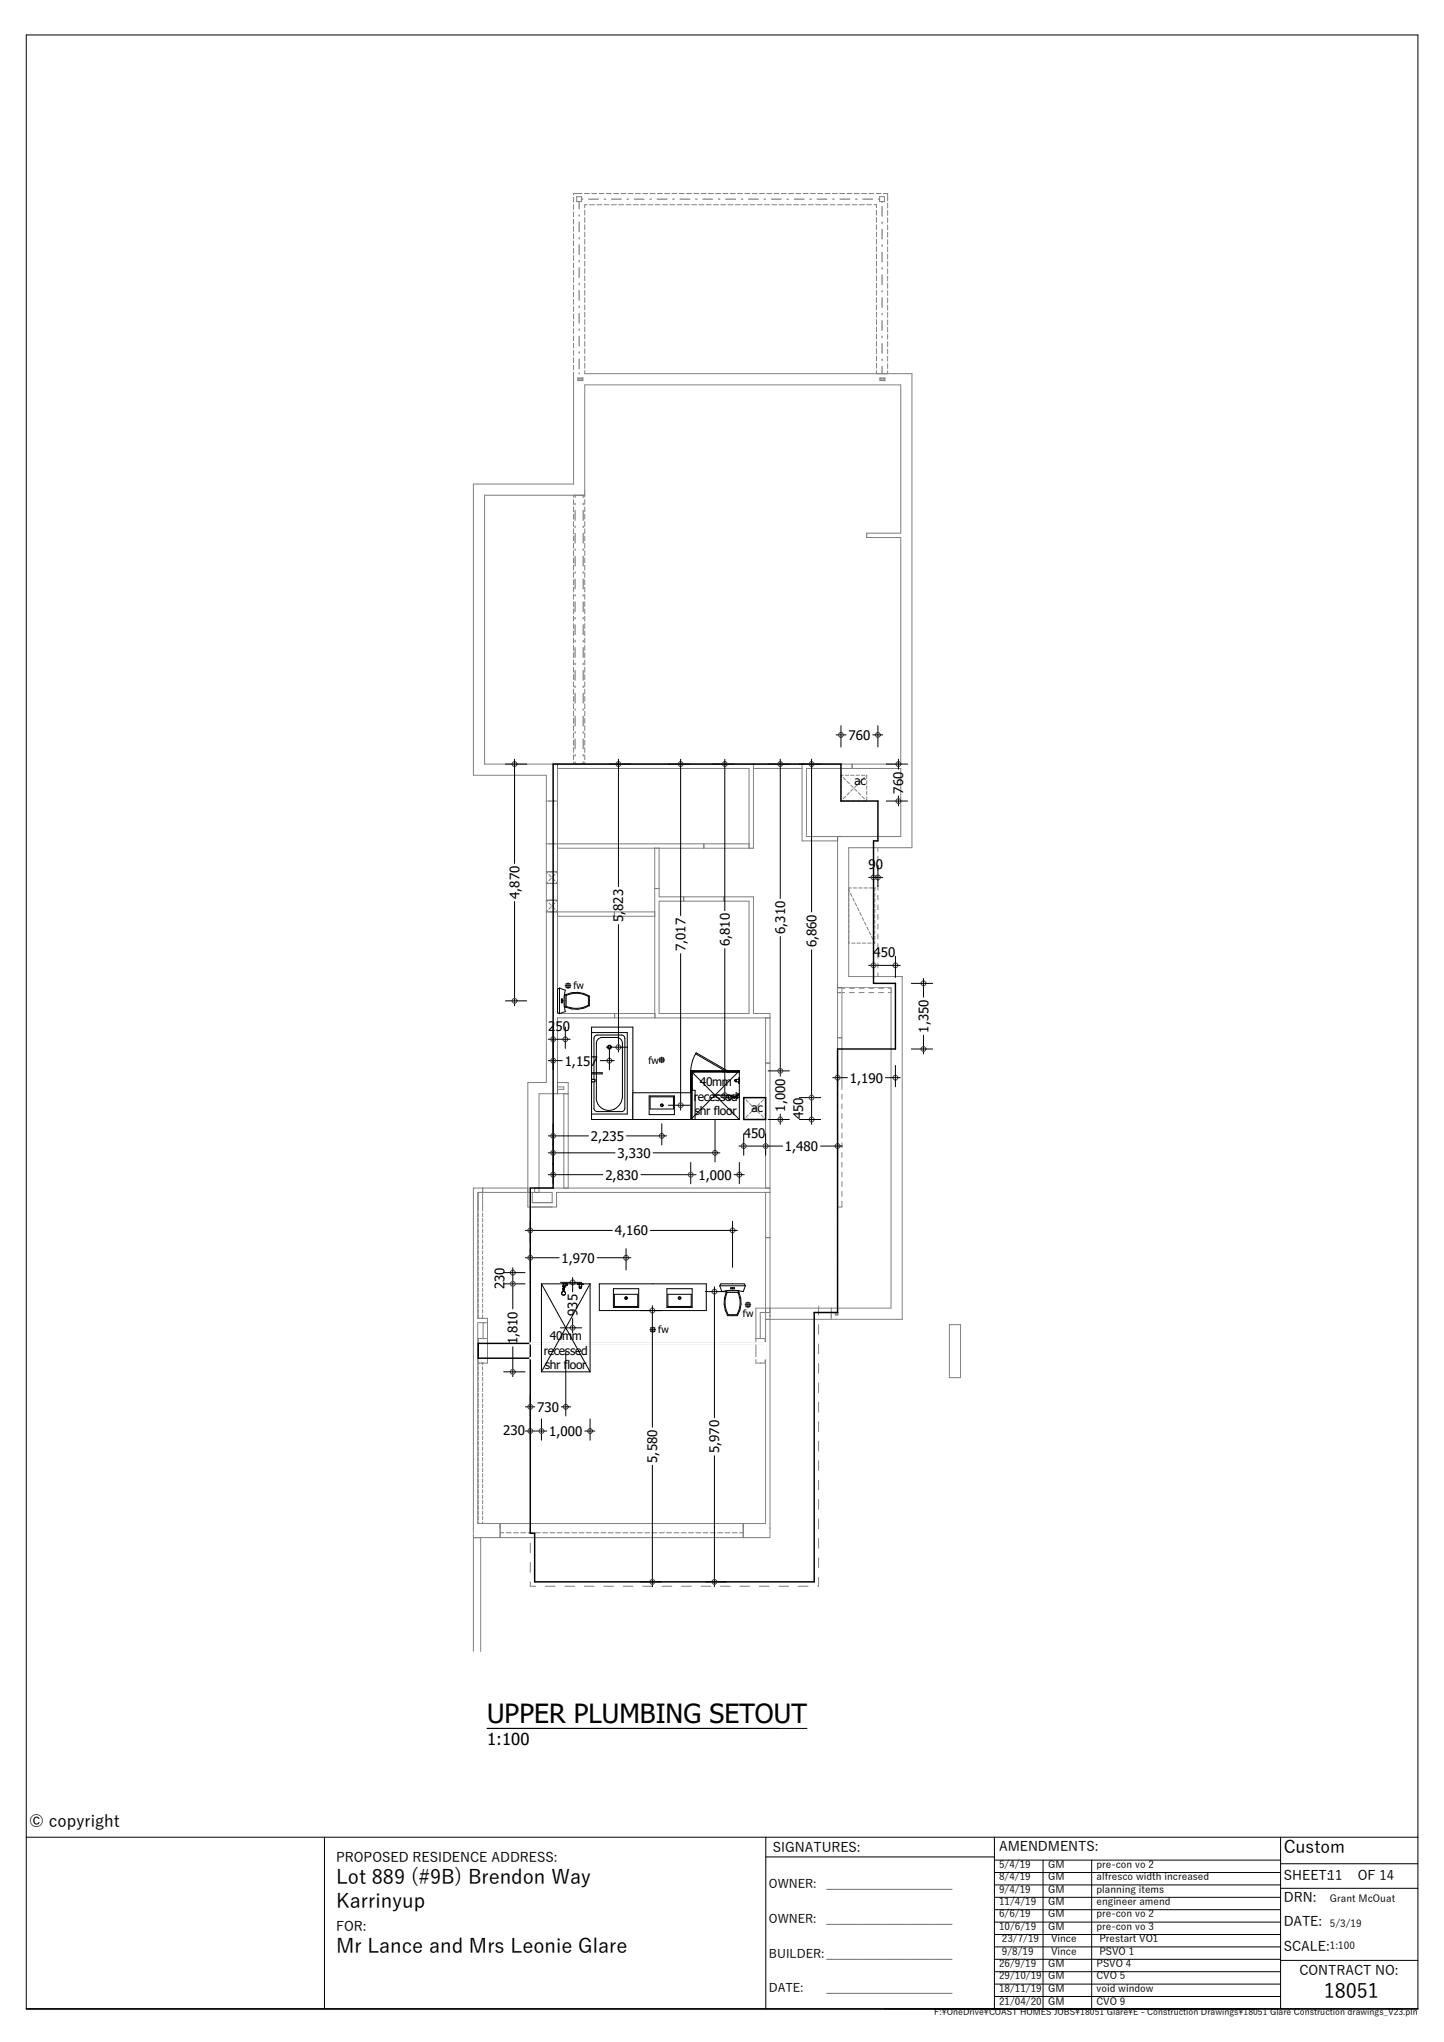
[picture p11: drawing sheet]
<svg xmlns="http://www.w3.org/2000/svg" width="297mm" height="420mm" viewBox="0 0 297 420" stroke-linecap="round" stroke-linejoin="round" font-family="sans-serif">
<g fill="none" stroke="#000" stroke-width=".21">
<path d="M5.4 7.2h286.2v406h-286.2zM5.4 377.9h286.2M66.7 377.9v35.3M157.5 377.9v35.3M204.5 377.9v35.3M263.4 377.9v35.3M157.5 381.9h47M204.5 397.9h58.9M204.5 395.3h58.9M204.5 392.8h58.9M204.5 390.2h58.9M204.5 387.7h58.9"/>
<path d="M204.5 385.1h58.9M204.5 382.6h58.9M214.5 382.6v30.6M224.5 382.6v30.6M263.4 383.3h28.2M263.4 388.4h28.2M204.5 408.1h58.9M204.5 405.5h58.9M204.5 403h58.9M204.5 400.4h58.9M204.5 410.6h58.9M263.4 403.2h28.2"/>
</g>
<!-- layer: D2  WALLS-(internal) -->
<path d="M155 157.2h10v.9h-10z" fill-rule="evenodd" fill="#fff"/>
<path d="M114.7 157.2h70.6M114.7 158.1h39.4M155 157.2h.1M155 157.2v.9h10v-.9M165 157.2h.1M165.9 158.1h19.4M167 157.2v.9M175.3 157.2v.9" fill="none" stroke="#808080" stroke-width=".21"/>
<path d="M114.7 157.2v.9" fill="none" stroke="#6d6d6d" stroke-width=".21"/>
<!-- layer: D1  WALLS-(external) -->
<path d="M171.8 270h.5v.5h-.5z" fill-rule="evenodd" fill="#c0c0c0"/>
<path d="M171.8 270h.5v.5h-.5z" fill="none" stroke="#808080" stroke-width=".25"/>
<path d="M118.9 77.8h1v.5h-1z" fill-rule="evenodd" fill="#c0c0c0"/>
<path d="M118.9 77.8h1v.5h-1z" fill="none" stroke="#808080" stroke-width=".25"/>
<path d="M181 77.8h1v.5h-1z" fill-rule="evenodd" fill="#c0c0c0"/>
<path d="M181 77.8h1v.5h-1z" fill="none" stroke="#808080" stroke-width=".25"/>
<path d="M97.4 316.3h1.5v23.4h-1.5z" fill-rule="evenodd" fill="#fff"/>
<path d="M97.4 339.7v-23.4h1.5v23.4" fill="none" stroke="#808080" stroke-width=".21"/>
<path d="M102.9 313.4h50v2.9h-50z" fill-rule="evenodd" fill="#fff"/>
<g fill="none" stroke="#808080" stroke-width=".21">
<path d="M118 76.9v22.7h-20.6v59.9h15M120.3 76.9h67.3v97.5h-13v26.5h11v70.5h-28.1M120.3 101v-21.8h65v30.5M120.3 101.9h-20.6v55.3h15M185.3 110.6v46.6M185.3 158.1v14h-12.1M172.3 172.1v30.2M172.3 203.2h11v65.9h-25.8M109.5 222.7h-.9v25.6M110.9 225v20.3M99.3 244.4v.9M108.6 244.4h-11.2v65.7"/>
<path d="M109.5 245.3v2.1M113.6 245.3h-15.3v25.9M114.5 245.3h43M158.4 244.4h-48.4v.9M98.3 272.1v38M157.5 270v43.4h-59.2M157.5 271.4h.9M158.4 269.1v46.2M171 269.1v2.3M97.4 313.4v1.9M97.4 315.4v.9h61v-.9M102.9 313.4h.1"/>
<path d="M102.9 313.4v2.9M152.9 313.4h.1M152.9 313.4v2.9"/>
</g>
<path d="M97.4 315.3v.1M158.4 315.3v.1" fill="none" stroke="#fff" stroke-width=".21"/>
<path d="M120.3 101v.9M114.7 157.2v.9M172.3 172.1h.9M172.3 202.3v.9M110 245.3h.9M157.5 269.1v.9" fill="none" stroke="#6d6d6d" stroke-width=".21"/>
<!-- layer: D2  WALLS-(internal) -->
<g fill="none" stroke="#808080" stroke-width=".21">
<path d="M154.1 158.1v15.5M155 158.1v16.4M165 158.1v14.9h7.3M165.9 158.1v14h6.4M114.7 209.4h43.7M114.7 208.5h20v.9M126.4 208.5v.9M135.6 208.5h18.5M155 208.5h3.4v35.9M157.5 218.7h.9M157.5 209.4v35M172.3 213.5h.9"/>
<path d="M172.3 204.2h.9M172.3 203.2v19.7M173.2 203.2v19.7"/>
</g>
<path d="M154.1 174.5h.9M172.3 172.1v.9M172.3 203.2h.9M157.5 244.4h.9" fill="none" stroke="#6d6d6d" stroke-width=".21"/>
<!-- layer: D1  WALLS-(external) -->
<g fill="#fff">
<path d="M112.4 179.3h2.3v2.4h-2.3z" fill-rule="evenodd"/>
<path d="M112.4 185.2h2.3v2.4h-2.3z" fill-rule="evenodd"/>
</g>
<path d="M113.8 225h.9" fill="none" stroke="#6d6d6d" stroke-width=".21"/>
<g fill="none" stroke="#808080" stroke-width=".21">
<path d="M112.4 159.5v63.2M114.7 158.1v50.4M112.4 173.6h2.3M112.4 164.8h2.3M112.4 179.3h2.3M113.2 179.3h.1M112.4 181.7h2.3M112.4 187.6h2.3M112.4 185.2h2.3M113.2 181.7h.1M113.2 187.6h.1M113.2 185.2h.1"/>
<path d="M114.7 209.4v15.6"/>
</g>
<!-- layer: D2  WALLS-(internal) -->
<path d="M116 225h.9v19.4h-.9z" fill-rule="evenodd" fill="#fff"/>
<path d="M114.7 225h2.2M114.7 222.7h2.2v21.7h-.9v-19.4M114.7 223.6h1.3v.5h-1.3" fill="none" stroke="#808080" stroke-width=".21"/>
<path d="M114.7 222.7v.9M114.7 224.1v.9" fill="none" stroke="#6d6d6d" stroke-width=".21"/>
<!-- layer: D1  WALLS-(external) -->
<path d="M109.5 222.7h2.9M110.9 225h2.9M113.6 245.3v2.1M114.5 245.3v3" fill="none" stroke="#808080" stroke-width=".21"/>
<g fill="#fff">
<path d="M109.5 247.4h4.1v.9h-4.1z" fill-rule="evenodd"/>
<path d="M109.5 247.4h4.1v.9h-4.1z" fill-rule="evenodd"/>
</g>
<path d="M98.4 248.4v-3.1h.9v3.1M108.6 248.3h5.9M109.5 247.4h4.1M157.5 254.6h.9M158.4 245.3h-.9v23.8M158.4 244.4v25.6h-.9M99.4 275.3h-1v5.1h1.9v-5.1M155.5 275.3h1.9v5.1h-1.9z" fill="none" stroke="#808080" stroke-width=".21"/>
<!-- layer: D2  WALLS-(internal) -->
<path d="M172.3 222.9h.9v25.4h-.9z" fill-rule="evenodd" fill="#fff"/>
<g fill="none" stroke="#808080" stroke-width=".21">
<path d="M178.3 109.7h7M178.3 110.6h7M114.7 173.6h39.4v.9h-39.4M134.7 174.5v34M135.6 174.5v10h19.4M144.8 173.6v.9M114.7 187.6h20M114.7 188.5h20M126.4 187.6v.9M134.7 182.8h.9M140.6 184.5v.9M148.9 184.5v.9"/>
<path d="M154.1 185.4h-18.5v23.1M172.3 222.9v1.2M172.3 225.1v1M172.3 227.1v1M172.3 229.1v1M172.3 231.1v1M172.3 233.1v1M172.3 235.1v1M172.3 237.1v1M172.3 239.1v1M173.2 222.9v1.2M173.2 225.1v1"/>
<path d="M173.2 227.1v1M173.2 229.1v1M173.2 231.1v1M173.2 233.1v1M173.2 235.1v1M173.2 237.1v1M173.2 239.1v1M172.3 241.1v1M172.3 243.1v1M172.3 245.1v1M172.3 247.1v1.2h.9v-1.2M173.2 241.1v1"/>
<path d="M173.2 243.1v1M173.2 245.1v1"/>
</g>
<path d="M178.3 109.7v.9M114.7 173.6v.9M114.7 187.6v.9" fill="none" stroke="#6d6d6d" stroke-width=".21"/>
<!-- layer: D1  WALLS-(external) -->
<g fill="#fff">
<path d="M196.7 272.5h.9v10.9h-.9z" fill-rule="evenodd"/>
<path d="M196.2 272.5h.5v10.9h-.5z" fill-rule="evenodd"/>
<path d="M195.3 272.5h.9v10.9h-.9z" fill-rule="evenodd"/>
</g>
<g fill="none" stroke="#808080" stroke-width=".21">
<path d="M119.7 39.8h-1.7v.3M120.2 39.8h1M121.7 39.8h1M123.2 39.8h1M124.7 39.8h1M126.2 39.8h1M127.7 39.8h1M129.2 39.8h1M130.7 39.8h1M132.2 39.8h1M133.7 39.8h1M135.2 39.8h1"/>
<path d="M136.7 39.8h1M138.2 39.8h1M139.7 39.8h1M141.2 39.8h1M142.7 39.8h1M144.2 39.8h1M145.7 39.8h1M147.2 39.8h1M148.7 39.8h1M150.2 39.8h1M151.7 39.8h1M153.2 39.8h1"/>
<path d="M154.7 39.8h1M156.2 39.8h1M157.7 39.8h1M159.2 39.8h1M160.7 39.8h1M162.2 39.8h1M163.7 39.8h1M165.2 39.8h1M166.7 39.8h1M168.2 39.8h1M169.7 39.8h1M171.2 39.8h1"/>
<path d="M172.7 39.8h1M174.2 39.8h1M175.7 39.8h1M177.2 39.8h1M178.7 39.8h1M180.2 39.8h1M181.7 39.8h.9v1.5M118 40.6v1M118 42.1v1M118 43.6v1M118 45.1v1M118 46.6v1"/>
<path d="M118 48.1v1M118 49.6v1M118 51.1v1M118 52.6v1M118 54.1v1M118 55.6v1M118 57.1v1M118 58.6v1M120.3 43.2v1M120.3 44.7v1M120.3 46.2v1M120.3 47.7v1"/>
<path d="M120.3 49.2v1M120.3 50.7v1M120.3 52.2v1M120.3 53.7v1M120.3 55.2v1M120.3 56.7v1M120.3 58.2v1M120.3 59.7v1M120.8 42.1h-.5v.6M121.3 42.1h1M122.8 42.1h1M124.3 42.1h1"/>
<path d="M125.8 42.1h1M127.3 42.1h1M128.8 42.1h1M130.3 42.1h1M131.8 42.1h1M133.3 42.1h1M134.8 42.1h1M136.3 42.1h1M137.8 42.1h1M139.3 42.1h1M140.8 42.1h1M142.3 42.1h1"/>
<path d="M143.8 42.1h1M145.3 42.1h1M146.8 42.1h1M148.3 42.1h1M149.8 42.1h1M151.3 42.1h1M152.8 42.1h1M154.3 42.1h1M155.8 42.1h1M157.3 42.1h1M158.8 42.1h1M160.3 42.1h1"/>
<path d="M161.8 42.1h1M163.3 42.1h1M164.8 42.1h1M166.3 42.1h1M167.8 42.1h1M169.3 42.1h1M170.8 42.1h1M172.3 42.1h1M173.8 42.1h1M175.3 42.1h1M176.8 42.1h1M178.3 42.1h1"/>
<path d="M179.8 42.1h.5v.6M180.3 43.2v1M180.3 44.7v1M180.3 46.2v1M180.3 47.7v1M180.3 49.2v1M180.3 50.7v1M180.3 52.2v1M180.3 53.7v1M180.3 55.2v1M180.3 56.7v1M180.3 58.2v1"/>
<path d="M180.3 59.7v1M182.6 41.8v1M182.6 43.3v1M182.6 44.8v1M182.6 46.3v1M182.6 47.8v1M182.6 49.3v1M182.6 50.8v1M182.6 52.3v1M182.6 53.8v1M182.6 55.3v1M182.6 56.8v1"/>
<path d="M182.6 58.3v1M182.6 59.8v1M118 60.1v1M118 61.6v1M118 63.1v1M118 64.6v1M118 66.1v1M118 67.6v1M118 69.1v1M118 70.6v1M118 72.1v1M118 73.6v1"/>
<path d="M118 75.1v1M118 76.6v.3M120.3 61.2v1M120.3 62.7v1M120.3 64.2v1M120.3 65.7v1M120.3 67.2v1M120.3 68.7v1M120.3 70.2v1M120.3 71.7v1M120.3 73.2v1M120.3 74.7v1"/>
<path d="M120.3 76.2v.7M180.3 76.2v.7h2.3v-.6M180.3 61.2v1M180.3 62.7v1M180.3 64.2v1M180.3 65.7v1M180.3 67.2v1M180.3 68.7v1M180.3 70.2v1M180.3 71.7v1M180.3 73.2v1M180.3 74.7v1"/>
<path d="M182.6 61.3v1M182.6 62.8v1M182.6 64.3v1M182.6 65.8v1M182.6 67.3v1M182.6 68.8v1M182.6 70.3v1M182.6 71.8v1M182.6 73.3v1M182.6 74.8v1M195.3 272.5h2.3v10.9h-2.3zM97.4 310.1v3.3"/>
<path d="M98.3 310.1v3.3"/>
</g>
<!-- layer: D2  WALLS-(internal) -->
<path d="M173.2 203.3h10.1v.9h-10.1z" fill-rule="evenodd" fill="#fff"/>
<path d="M173.7 203.3h-.5v.9h.5M174.7 204.2h1M174.7 203.3h1M176.7 204.2h1M176.7 203.3h1M178.7 204.2h1M178.7 203.3h1M180.7 204.2h1M180.7 203.3h1M182.7 203.3h.6v.9h-.6" fill="none" stroke="#808080" stroke-width=".21"/>
<!-- layer: D1  WALLS-(external) -->
<g fill="none" stroke="#808080" stroke-width=".21">
<path d="M118 102.3v-.4h2.3v.4M118 102.8v1M118 104.3v1M118 105.8v1M118 107.3v1M118 108.8v1M118 110.3v1M118 111.8v1M118 113.3v1M118 114.8v1M118 116.3v1M118 117.8v1"/>
<path d="M118 119.3v1M120.3 102.8v1M120.3 104.3v1M120.3 105.8v1M120.3 107.3v1M120.3 108.8v1M120.3 110.3v1M120.3 111.8v1M120.3 113.3v1M120.3 114.8v1M120.3 116.3v1M120.3 117.8v1"/>
<path d="M120.3 119.3v1M118 120.8v1M118 122.3v1M118 123.8v1M118 125.3v1M118 126.8v1M118 128.3v1M118 129.8v1M118 131.3v1M118 132.8v1M118 134.3v1M118 135.8v1"/>
<path d="M118 137.3v1M118 138.8v1M120.3 120.8v1M120.3 122.3v1M120.3 123.8v1M120.3 125.3v1M120.3 126.8v1M120.3 128.3v1M120.3 129.8v1M120.3 131.3v1M120.3 132.8v1M120.3 134.3v1"/>
<path d="M120.3 135.8v1M120.3 137.3v1M120.3 138.8v1M118 140.3v1M118 141.8v1M118 143.3v1M118 144.8v1M118 146.3v1M118 147.8v1M118 149.3v1M118 150.8v1M118 152.3v1"/>
<path d="M118 153.8v1M118 155.3v1M118 156.8v.4h2.3v-.4M120.3 140.3v1M120.3 141.8v1M120.3 143.3v1M120.3 144.8v1M120.3 146.3v1M120.3 147.8v1M120.3 149.3v1M120.3 150.8v1M120.3 152.3v1"/>
<path d="M120.3 153.8v1M120.3 155.3v1M98.4 248.4v.7M98.4 249.5v.7M98.4 250.6v.7M98.4 251.7v.7M98.4 252.8v.7M98.4 253.9v.7M98.4 255v.7M98.4 256.1v.7M98.4 257.2v.7M98.4 258.3v.7"/>
<path d="M98.4 259.4v.7M99.3 248.4v.7M99.3 249.5v.7M99.3 250.6v.7M99.3 251.7v.7M99.3 252.8v.7M99.3 253.9v.7M99.3 255v.7M99.3 256.1v.7M99.3 257.2v.7M99.3 258.3v.7M99.3 259.4v.7"/>
<path d="M98.4 260.5v.7M98.4 261.6v.7M98.4 262.7v.7M98.4 263.8v.7M98.4 264.9v.7M98.4 266v.7M98.4 267.1v.7M98.4 268.2v.7M98.4 269.3v.7M98.4 270.4v.8h.2M99.3 260.5v.7M99.3 261.6v.7"/>
<path d="M99.3 262.7v.7M99.3 263.8v.7M99.3 264.9v.7M99.3 266v.7M99.3 267.1v.7M99.3 268.2v.7M99.3 269.3v.7M99.3 270.4v.8h-.3M98.4 281.1v.7M98.4 282.2v.7M98.4 283.3v.7M98.4 284.4v.7"/>
<path d="M98.4 285.5v.7M98.4 286.6v.7M98.4 287.7v.7M98.4 288.8v.7M98.4 289.9v.7M98.4 291v.7M98.4 292.1v.7M98.4 293.2v.7M98.4 294.3v.7M98.4 295.4v.7M98.4 296.5v.7M98.4 297.6v.7"/>
<path d="M98.4 298.7v.7M98.4 299.8v.7M98.6 280.4h-.2v.3M99 280.4h.3v.3M99.3 281.1v.7M99.3 282.2v.7M99.3 283.3v.7M99.3 284.4v.7M99.3 285.5v.7M99.3 286.6v.7M99.3 287.7v.7M99.3 288.8v.7"/>
<path d="M99.3 289.9v.7M99.3 291v.7M99.3 292.1v.7M99.3 293.2v.7M99.3 294.3v.7M99.3 295.4v.7M99.3 296.5v.7M99.3 297.6v.7M99.3 298.7v.7M99.3 299.8v.7M98.4 300.9v.7M98.4 302v.7"/>
<path d="M98.4 303.1v.7M98.4 304.2v.7M98.4 305.3v.7M98.4 306.4v.7M98.4 307.5v.7M98.4 308.6v.7M98.4 309.7v.7M98.4 310.8v.7M98.4 311.9v.7M98.4 313v.4h.2M99.3 300.9v.7M99.3 302v.7"/>
<path d="M99.3 303.1v.7M99.3 304.2v.7M99.3 305.3v.7M99.3 306.4v.7M99.3 307.5v.7M99.3 308.6v.7M99.3 309.7v.7M99.3 310.8v.7M99.3 311.9v.7M99.3 313v.4h-.3"/>
</g>
<path d="M99.4 272.1h.9v3.2h-.9z" fill-rule="evenodd" fill="#fff"/>
<g fill="none" stroke="#808080" stroke-width=".21">
<path d="M118.6 40.5h1v1h-1zM180.9 40.5h1v1h-1zM112.4 179.3l.2 .3M112.9 179.9l.5 .5M114.1 179.9l-.4 .5M114.7 179.3l-.3 .3M180.6 174.4v.7M180.6 176.1v1M180.6 178.1v1M112.4 185.2l.2 .2M112.6 181.4l-.2 .3M112.6 187.3l-.2 .3"/>
<path d="M112.9 185.7l.5 .5M113.4 180.7l-.5 .5M113.4 186.5l-.5 .5M113.7 180.7l.4 .5M113.7 186.5l.4 .5M114.1 185.7l-.4 .5M114.4 181.4l.3 .3M114.4 187.3l.3 .3M114.7 185.2l-.3 .2M180.6 180.1v1M180.6 182.1v1M180.6 184.1v1"/>
<path d="M180.6 186.1v1M180.6 188.1v1M180.6 190.1v1M180.6 192.1v1M180.6 194.1v1M180.6 196.1v1M180.6 198.1v1M180.6 200.1v.8M98.3 271.2h2v4.1h-.9v-3.2M98.3 272.1h2M99.4 275.3h.1M99.4 272.1h.1"/>
<path d="M157.5 269.1h-2v6.2h.9v-5.3h1.1M168.4 268.7v1.7M168.4 272.4v2M168.4 276.4v2M168.4 280.4v2M168.4 284.4v2M168.4 288.4v2M168.4 292.4v2M168.4 296.4v2M102.9 315.3h.7M104.1 315.3h1M105.6 315.3h1"/>
<path d="M107.1 315.3h1M108.6 315.3h1M109.1 313.6v1.8M109.1 317.4v2M110.1 315.3h1M111.6 315.3h1M113.1 315.3h1M114.6 315.3h1M116.1 315.3h1M117.6 315.3h1M119.1 315.3h1M120.6 315.3h1"/>
<path d="M122.1 315.3h1M123.6 315.3h1M125.1 315.3h1M126.6 315.3h1M128.1 315.3h1M129.6 315.3h1M131.1 315.3h1M132.6 315.3h1M134.1 315.3h1M135.6 315.3h1M137.1 315.3h1M138.6 315.3h1"/>
<path d="M140.1 315.3h1M141.6 315.3h1M143.1 315.3h1M144.6 315.3h1M146.1 315.3h1M147.6 315.3h1M149.1 315.3h1M150.6 315.3h1M152.1 315.3h.8M168.4 300.4v2M168.4 304.4v2M168.4 308.4v2"/>
<path d="M168.4 312.4v2M168.4 316.4v2M109.1 321.4v2M109.1 325.4v.9h1.1M112.2 326.3h2M116.2 326.3h2M120.2 326.3h2M124.2 326.3h2M128.2 326.3h2M132.2 326.3h2M136.2 326.3h2M140.2 326.3h2"/>
<path d="M144.2 326.3h2M148.2 326.3h2M152.2 326.3h2M156.2 326.3h2M160.2 326.3h2M164.2 326.3h2M168.4 324.4v1.9h-.2M168.4 320.4v2"/>
</g>
<!-- layer: D2  WALLS-(internal) -->
<g fill="none" stroke="#808080" stroke-width=".21">
<path d="M173 159.5h.5M173 159.5v.5M173 159.5l.1 .1M173.4 159.9l.5 .5M173.9 159.5h.7M175 159.5h.7M176.1 159.5h.7M177.2 159.5h.7M177.8 159.9l-.5 .5M178.1 159.6l.2-.1v.7M173 160.4v.7M173 161.5v.7"/>
<path d="M173 162.6v.7M173 163.7v.7M173.1 164.6l-.1 .2h.7M173.9 163.8l-.5 .5M174.1 164.8h.7M174.2 160.7l.5 .5M174.7 163l-.5 .5M175 161.5l.5 .5M175.2 164.8h.7M175.5 162.3l-.5 .4M175.8 162.3l.5 .4M176.3 161.5l-.5 .5"/>
<path d="M176.3 164.8h.7M176.5 163l.5 .5M177 160.7l-.5 .5M177.3 163.8l.5 .5M177.4 164.8h.7M178.1 164.6l.2 .2M178.3 160.6v.7M178.3 161.7v.7M178.3 162.8v.7M178.3 163.9v.7M154.1 185.4v23.1M155 184.5v24"/>
<path d="M174.6 183.6v.7M174.6 184.7v.7M174.6 185.8v.7M174.6 186.9v.7M174.6 188v.7M174.6 189.1v.7M174.6 190.2v.7M174.6 191.3v.7M174.6 192.4v.7M174.6 193.5v.5h.2M174.6 183l.1 .4M174.9 183.7l.3 .7"/>
<path d="M175.1 182.6h-.5v.6M175.2 194h.7M175.4 184.7l.3 .7M175.5 182.6h.7M175.9 185.7l.3 .6M176.3 194h.7M176.4 186.7l.3 .6M176.6 182.6h.7M176.8 187.7l.4 .6M177.3 188.7l.3 .6M177.4 194h.7M177.7 182.6h.7"/>
<path d="M177.8 189.7l.3 .6M178.3 190.7l.3 .6M178.5 194h.7M178.8 191.6l.3 .7M178.8 182.6h.7M179.3 192.6l.3 .7M179.6 194h.3M179.7 193.6l.2 .4M179.9 182.6h.1M179.9 182.6v.7M179.9 183.7v.7M179.9 184.8v.7"/>
<path d="M179.9 185.9v.7M179.9 187v.7M179.9 188.1v.7M179.9 189.2v.7M179.9 190.3v.7M179.9 191.4v.7M179.9 192.5v.7M179.9 193.6v.4M153 225.8h.5M153 230.3h.4M153 225.8v.5M153 226.7v.7"/>
<path d="M153 227.8v.7M153 228.9v.7M153 230v.3M153 225.8l.1 .1M153.1 230.1l-.1 .2M153.4 226.2l.5 .5M153.8 230.3h.7M153.9 229.3l-.5 .5M153.9 225.8h.7M154.2 227l.5 .5M154.7 228.5l-.5 .5M154.9 230.3h.7"/>
<path d="M155 227.8l.5 .5M155 225.8h.7M155.5 227.8l-.5 .5M155.7 228.5l.5 .5M156 230.3h.7M156.1 225.8h.7M156.2 227l-.5 .5M156.5 229.3l.5 .5M157 226.2l-.5 .5M157.1 230.3h.4M157.2 225.8h.3M157.3 230.1l.2 .2"/>
<path d="M157.5 225.8v.4M157.5 226.6v.7M157.5 227.7v.7M157.5 228.8v.7M157.5 229.9v.4M157.5 225.8l-.2 .1M172.3 222.9v.6M172.3 224.5v1M172.3 226.5v1M172.3 228.5v1M172.3 230.5v1M172.3 232.5v1"/>
<path d="M172.3 234.5v1M172.3 236.5v1M172.3 238.5v1M172.3 240.5v1M172.3 242.5v1M172.3 244.5v1M172.3 246.5v1M172.3 248.5v1M172.3 250.5v1M172.3 252.5v1M172.3 254.5v1M172.3 256.5v1"/>
<path d="M172.3 258.5v1M172.3 260.5v1M172.3 262.5v1M172.3 264.5v1M172.3 266.5v1M172.3 268.5v.5"/>
</g>
<!-- layer: D1  WALLS-(external) -->
<g fill="none" stroke="#808080" stroke-width=".25">
<path d="M119.1 41.5v1.5M119.1 44.2v.3M119.1 45.7v2M119.1 48.9v.3M119.1 50.4v2M119.1 53.6v.3M119.1 55.1v2M119.1 58.3v.3M119.1 59.8v2M119.6 41h.3M121.1 41h2M124.3 41h.3"/>
<path d="M125.8 41h2M129 41h.3M130.5 41h2M133.7 41h.3M135.2 41h2M138.4 41h.3M139.9 41h2M143.1 41h.3M144.6 41h2M147.8 41h.3M149.3 41h2M152.5 41h.3"/>
<path d="M154 41h2M157.2 41h.3M158.7 41h2M161.9 41h.3M163.4 41h2M166.6 41h.3M168.1 41h2M171.3 41h.3M172.8 41h2M176 41h.3M177.5 41h2M180.7 41h.2"/>
<path d="M181.4 41.5v.1M181.4 42.5v2M181.4 45.7v.3M181.4 47.2v2M181.4 50.4v.3M181.4 51.9v2M181.4 55.1v.3M181.4 56.6v2M181.4 59.8v.3M119.1 63v.3M119.1 64.5v2M119.1 67.7v.3"/>
<path d="M119.1 69.2v2M119.1 72.4v.3M119.1 73.9v2M119.1 76.7v.2M181.4 61.3v2M181.4 64.5v.3M181.4 66v2M181.4 69.2v.3M181.4 70.7v2M181.4 73.9v.3M181.4 75.4v1.5M118.3 101.9v.4"/>
<path d="M118.3 103.5v.3M118.3 105v2M118.3 108.2v.3M118.3 109.7v2M118.3 112.9v.3M118.3 114.4v2M118.3 117.6v.3M118.3 119.1v2M120 101.9v.4M120 103.5v.3M120 105v2M120 108.2v.3"/>
<path d="M120 109.7v2M120 112.9v.3M120 114.4v2M120 117.6v.3M120 119.1v2M118.3 122.3v.3M118.3 123.8v2M118.3 127v.3M118.3 128.5v2M118.3 131.7v.3M118.3 133.2v2M118.3 136.4v.3"/>
<path d="M118.3 137.9v2M120 122.3v.3M120 123.8v2M120 127v.3M120 128.5v2M120 131.7v.3M120 133.2v2M120 136.4v.3M120 137.9v2M118.3 141.1v.3M118.3 142.6v2M118.3 145.8v.3"/>
<path d="M118.3 147.3v2M118.3 150.5v.3M118.3 152v2M118.3 155.2v.3M118.3 156.7v.5M120 141.1v.3M120 142.6v2M120 145.8v.3M120 147.3v2M120 150.5v.3M120 152v2M120 155.2v.3"/>
<path d="M120 156.7v.5"/>
</g>
<!-- layer: C1  CONCRETE-(floor slab) -->
<path d="M113.8 157.2h59.2v7.6h7.6v8.2h-.9v29.3h4.5v13.5h-11.9v54.2h-4.8v55.4h-57.5v-10h-.9v-71h4.7zM153 225.8h4.5v4.5h-4.5zM98.4 276.3h59v3.1h-59z" fill="none" stroke="#000" stroke-width=".3"/>
<!-- layer: F1  PLUMBING-(fixtures) -->
<g fill="#fff">
<path d="M123.3 264.1h11v5.5h-11z" fill-rule="evenodd"/>
<path d="M134.3 264.1h11v5.5h-11z" fill-rule="evenodd"/>
</g>
<path d="M123.3 264.1h22v5.5h-22z" fill="none" stroke="#000" stroke-width=".21"/>
<path d="M126.2 265.1h5.2v3.8h-5.2z" fill-rule="evenodd" fill="#fff"/>
<path d="M126.2 265.1h5.2v3.8h-5.2z" fill="none" stroke="#000" stroke-width=".21"/>
<path d="M137.2 265.1h5.2v3.8h-5.2z" fill-rule="evenodd" fill="#fff"/>
<g fill="none" stroke="#000" stroke-width=".21">
<path d="M126.4 266.2h4.8v2.5h-4.8zM137.2 265.1h5.2v3.8h-5.2zM137.4 266.2h4.8v2.5h-4.8z"/>
<circle cx="128.8" cy="267" r=".2"/>
<circle cx="128.8" cy="267" r=".28"/>
<circle cx="139.8" cy="267" r=".2"/>
<circle cx="139.8" cy="267" r=".28"/>
</g>
<path d="M121.7 211.3h8.5v19h-8.5z" fill-rule="evenodd" fill="#fff"/>
<g fill="none" stroke="#fff" stroke-width=".21">
<path d="M121.7 215.1v.2M122.1 217.9h.1M122.1 214.5h.1M122.3 219.4h.1M122.3 216h.1M122.3 212.6h.1M122.9 219.3h.1M122.9 218.1h.1M122.9 216.9h.1M122.9 215.7h.1M122.9 214.5h.1M122.9 213.3h.1"/>
<path d="M122.9 212.1h.1M123 218.8h.1M123 215.4h.1M123 212h.1M123.2 216.8h.1M123.2 213.4h.1M123.2 217.9l.3 .5h-.6zM123.2 211.6l.3 .5h-.6zM123.8 219.6h.1M123.8 216.2h.1M123.8 212.8h.1M124 217.7h.1"/>
<path d="M124 214.3h.1M124.1 219.3h.1M124.1 218.1h.1M124.1 216.9h.1M124.1 215.7h.1M124.1 214.5h.1M124.1 213.3h.1M124.1 212.1h.1M124.7 217.1h.1M124.7 213.7h.1M124.9 218.5h.1M124.9 215.1h.1"/>
<path d="M124.9 211.8h.1M125 214.7l.3 .6h-.6zM125.5 217.9h.1M125.5 214.5h.1M125.7 219.4h.1M125.7 216h.1M125.7 212.6h.1M125.9 219.3h.1M125.9 218.1h.1M125.9 216.9h.1M125.9 215.7h.1M125.9 214.5h.1"/>
<path d="M125.9 213.3h.1M125.9 212.1h.1M126.4 218.8h.1M126.4 215.4h.1M126.4 212h.1M126.6 216.8h.1M126.6 213.4h.1M126.8 217.9l.3 .5h-.6zM126.8 211.6l.3 .5h-.6zM127.1 219.3h.1M127.1 218.1h.1M127.1 216.9h.1"/>
<path d="M127.1 215.7h.1M127.1 214.5h.1M127.1 213.3h.1M127.1 212.1h.1M127.2 219.6h.1M127.2 216.2h.1M127.2 212.8h.1M127.4 217.7h.1M127.4 214.3h.1M128.1 217.1h.1M128.1 213.7h.1M128.3 218.5h.1"/>
<path d="M128.3 215.1h.1M128.3 211.8h.1M128.6 214.7l.3 .6h-.6zM128.9 217.9h.1M128.9 214.5h.1M128.9 219.3h.1M128.9 218.1h.1M128.9 216.9h.1M128.9 215.7h.1M128.9 213.3h.1M128.9 212.1h.1M129.1 219.4h.1"/>
<path d="M129.1 216h.1M129.1 212.6h.1M129.8 218.8h.1M129.8 215.4h.1M129.8 212h.1M130 216.8h.1M130 213.4h.1M130.1 219.3h.1M130.1 218.1h.1M130.1 216.9h.1M130.1 215.7h.1M130.1 214.5h.1"/>
<path d="M130.1 213.3h.1M130.1 212.1h.1M130.1 218.4h.1M130.2 212.1h-.1M130.2 218.3l-.1 .1M121.7 227.6v.1M121.7 221.4v.1M122.1 228.1h.1M122.1 224.7h.1M122.1 221.3h.1M122.3 229.6h.1M122.3 226.2h.1"/>
<path d="M122.3 222.8h.1M122.9 230.1h.1M122.9 228.9h.1M122.9 227.7h.1M122.9 226.5h.1M122.9 225.3h.1M122.9 224.1h.1M122.9 222.9h.1M122.9 221.7h.1M122.9 220.5h.1M123 228.9h.1M123 225.5h.1"/>
<path d="M123 222.1h.1M123.2 227h.1M123.2 223.6h.1M123.2 220.2h.1M123.2 224.1l.3 .5h-.6zM123.8 229.8h.1M123.8 226.4h.1M123.8 223h.1M124 227.9h.1M124 224.5h.1M124 221.1h.1M124.1 230.1h.1"/>
<path d="M124.1 228.9h.1M124.1 227.7h.1M124.1 226.5h.1M124.1 225.3h.1M124.1 224.1h.1M124.1 222.9h.1M124.1 221.7h.1M124.1 220.5h.1M124.7 227.2h.1M124.7 223.8h.1M124.7 220.4h.1M124.9 228.7h.1"/>
<path d="M124.9 225.3h.1M124.9 221.9h.1M125 227.2l.3 .5h-.6zM125 221l.3 .5h-.6zM125.5 228.1h.1M125.5 224.7h.1M125.5 221.3h.1M125.7 229.6h.1M125.7 226.2h.1M125.7 222.8h.1M125.9 230.1h.1M125.9 228.9h.1"/>
<path d="M125.9 227.7h.1M125.9 226.5h.1M125.9 225.3h.1M125.9 224.1h.1M125.9 222.9h.1M125.9 221.7h.1M125.9 220.5h.1M126.4 228.9h.1M126.4 225.5h.1M126.4 222.1h.1M126.6 227h.1M126.6 223.6h.1"/>
<path d="M126.6 220.2h.1M126.8 224.1l.3 .5h-.6zM127.1 230.1h.1M127.1 228.9h.1M127.1 227.7h.1M127.1 226.5h.1M127.1 225.3h.1M127.1 224.1h.1M127.1 222.9h.1M127.1 221.7h.1M127.1 220.5h.1M127.2 229.8h.1"/>
<path d="M127.2 226.4h.1M127.2 223h.1M127.4 227.9h.1M127.4 224.5h.1M127.4 221.1h.1M128.1 227.2h.1M128.1 223.8h.1M128.1 220.4h.1M128.3 228.7h.1M128.3 225.3h.1M128.3 221.9h.1M128.6 227.2l.3 .5h-.6z"/>
<path d="M128.6 221l.3 .5h-.6zM128.9 228.1h.1M128.9 224.7h.1M128.9 221.3h.1M128.9 230.1h.1M128.9 228.9h.1M128.9 227.7h.1M128.9 226.5h.1M128.9 225.3h.1M128.9 224.1h.1M128.9 222.9h.1M128.9 221.7h.1"/>
<path d="M128.9 220.5h.1M129.1 229.6h.1M129.1 226.2h.1M129.1 222.8h.1M129.8 228.9h.1M129.8 225.5h.1M129.8 222.1h.1M130 227h.1M130 223.6h.1M130 220.2h.1M130.1 230.1h.1M130.1 228.9h.1"/>
<path d="M130.1 227.7h.1M130.1 226.5h.1M130.1 225.3h.1M130.1 224.1h.1M130.1 222.9h.1M130.1 221.7h.1M130.1 220.5h.1M130.1 224.6h.1M130.2 224.6h-.1"/>
</g>
<path d="M121.7 211.3h8.5v19h-8.5z" fill="none" stroke="#000" stroke-width=".21"/>
<path d="M121.7 212.4h7.3v16.7h-7.3z" fill-rule="evenodd" fill="#fff"/>
<g fill="none" stroke="#fff" stroke-width=".21">
<path d="M121.7 215.1v.2M122.1 217.9h.1M122.1 214.5h.1M122.3 219.4h.1M122.3 216h.1M122.3 212.6h.1M122.9 219.3h.1M122.9 218.1h.1M122.9 216.9h.1M122.9 215.7h.1M122.9 214.5h.1M122.9 213.3h.1"/>
<path d="M123 218.8h.1M123 215.4h.1M123.2 216.8h.1M123.2 213.4h.1M123.2 217.9l.3 .5h-.6zM123.8 219.6h.1M123.8 216.2h.1M123.8 212.8h.1M124 217.7h.1M124 214.3h.1M124.1 219.3h.1M124.1 218.1h.1"/>
<path d="M124.1 216.9h.1M124.1 215.7h.1M124.1 214.5h.1M124.1 213.3h.1M124.7 217.1h.1M124.7 213.7h.1M124.9 218.5h.1M124.9 215.1h.1M125 214.7l.3 .6h-.6zM125.5 217.9h.1M125.5 214.5h.1M125.7 219.4h.1"/>
<path d="M125.7 216h.1M125.7 212.6h.1M125.9 219.3h.1M125.9 218.1h.1M125.9 216.9h.1M125.9 215.7h.1M125.9 214.5h.1M125.9 213.3h.1M126.4 218.8h.1M126.4 215.4h.1M126.6 216.8h.1M126.6 213.4h.1"/>
<path d="M126.8 217.9l.3 .5h-.6zM127.1 219.3h.1M127.1 218.1h.1M127.1 216.9h.1M127.1 215.7h.1M127.1 214.5h.1M127.1 213.3h.1M127.2 219.6h.1M127.2 216.2h.1M127.2 212.8h.1M127.4 217.7h.1M127.4 214.3h.1"/>
<path d="M128.1 217.1h.1M128.1 213.7h.1M128.3 218.5h.1M128.3 215.1h.1M128.6 214.7l.3 .6h-.6zM128.9 217.9h.1M128.9 214.5h.1M128.9 219.3h.1M128.9 218.1h.1M128.9 216.9h.1M128.9 215.7h.1M128.9 213.3h.1"/>
<path d="M121.7 227.6v.1M121.7 221.4v.1M122.1 228.1h.1M122.1 224.7h.1M122.1 221.3h.1M122.3 226.2h.1M122.3 222.8h.1M122.9 228.9h.1M122.9 227.7h.1M122.9 226.5h.1M122.9 225.3h.1M122.9 224.1h.1"/>
<path d="M122.9 222.9h.1M122.9 221.7h.1M122.9 220.5h.1M123 228.9h.1M123 225.5h.1M123 222.1h.1M123.2 227h.1M123.2 223.6h.1M123.2 220.2h.1M123.2 224.1l.3 .5h-.6zM123.8 226.4h.1M123.8 223h.1"/>
<path d="M124 227.9h.1M124 224.5h.1M124 221.1h.1M124.1 228.9h.1M124.1 227.7h.1M124.1 226.5h.1M124.1 225.3h.1M124.1 224.1h.1M124.1 222.9h.1M124.1 221.7h.1M124.1 220.5h.1M124.7 227.2h.1"/>
<path d="M124.7 223.8h.1M124.7 220.4h.1M124.9 228.7h.1M124.9 225.3h.1M124.9 221.9h.1M125 227.2l.3 .5h-.6zM125 221l.3 .5h-.6zM125.5 228.1h.1M125.5 224.7h.1M125.5 221.3h.1M125.7 226.2h.1M125.7 222.8h.1"/>
<path d="M125.9 228.9h.1M125.9 227.7h.1M125.9 226.5h.1M125.9 225.3h.1M125.9 224.1h.1M125.9 222.9h.1M125.9 221.7h.1M125.9 220.5h.1M126.4 228.9h.1M126.4 225.5h.1M126.4 222.1h.1M126.6 227h.1"/>
<path d="M126.6 223.6h.1M126.6 220.2h.1M126.8 224.1l.3 .5h-.6zM127.1 228.9h.1M127.1 227.7h.1M127.1 226.5h.1M127.1 225.3h.1M127.1 224.1h.1M127.1 222.9h.1M127.1 221.7h.1M127.1 220.5h.1M127.2 226.4h.1"/>
<path d="M127.2 223h.1M127.4 227.9h.1M127.4 224.5h.1M127.4 221.1h.1M128.1 227.2h.1M128.1 223.8h.1M128.1 220.4h.1M128.3 228.7h.1M128.3 225.3h.1M128.3 221.9h.1M128.6 227.2l.3 .5h-.6zM128.6 221l.3 .5h-.6z"/>
<path d="M128.9 228.1h.1M128.9 224.7h.1M128.9 221.3h.1M128.9 228.9h.1M128.9 227.7h.1M128.9 226.5h.1M128.9 225.3h.1M128.9 224.1h.1M128.9 222.9h.1M128.9 221.7h.1M128.9 220.5h.1"/>
</g>
<path d="M121.7 212.4h7.3v16.7h-7.3zM122.4 213.1l.5-.2h4.9a.7 .7 0 0 1 .7 .7v14.3a.7 .7 0 0 1-.7 .7h-4.9a.7 .7 0 0 1-.7-.7v-14.3zM123.2 213.6l.7-.2h2.9a1.2 1.2 0 0 1 1.2 1.2v10.9a2.69 2.69 0 0 1-2.7 2.9 2.69 2.69 0 0 1-2.6-2.9v-10.9v-.4z" fill="none" stroke="#000" stroke-width=".21"/>
<path d="M121.7 222h.7v.5h-.7z" fill-rule="evenodd" fill="#fff"/>
<g fill="none" stroke="#000" stroke-width=".21">
<path d="M121.7 222h.7v.5h-.7M121.7 220.6h2.2v.3h-2.2zM121.7 221.7v1.2M122.3 222v.5"/>
<circle cx="125.3" cy="215.4" r=".4"/>
<circle cx="125.3" cy="215.4" r=".28"/>
</g>
<path d="M152 221.7l.1 1.2z" fill-rule="evenodd" fill="#fff"/>
<path d="M152 221.7l.1 1.2z" fill="none" stroke="#000" stroke-width=".21"/>
<path d="M151.2 222.1v.3l.8 .1v-.5zM151.2 222.1h.3v.4l-.3-.1z" fill-rule="evenodd" fill="#fff"/>
<g fill="none" stroke="#000" stroke-width=".21">
<path d="M143.1 216.8l-.8 1.8-.2 1.9h10M143.1 216.8l6.5 3.7M143.1 216.8l.1-.3 6.5 3.8-.1 .2M142.1 220.3h10M142.1 220.3v10M142.1 230.3h10M142.1 224.3h.9v6M142.1 220.4h9.9M142.1 220.4h7.5M142.1 220.3l10 10M142.2 220.5v9.7M142.3 220.5v9.8"/>
<path d="M142.3 230h-.2v.3M142.3 224h-.2v.3M142.5 220.3v.2M142.8 220.3v.2M148.6 220.3v.1M149 220.3v.1M149.6 220.3v.2M151 225.8h.1M151.1 225.6h-.6a.37 .37 0 0 0-.6-.2 .37 .37 0 0 0 0 .6 .37 .37 0 0 0 .6-.2h.6M151.1 225.6h.1M151.1 225.6h-.1M151.1 225.8h.1"/>
<path d="M151.1 225.6v.1M151.1 225.7v.1M151.1 225.7h.1M151.1 225.6l.1 .1M151.2 225.6h.1M151.2 225.7l-.1 .1M151.2 225.7h.1M151.2 225.7l.3 .1M151.2 222.1l.8-.1v.5l-.8-.1zM151.2 225.6v.1M151.2 225.6h-.1M151.2 222.4v-.3h.3l-.1 .4"/>
<path d="M151.5 225.6v.2M151.5 225.7v.1M151.5 225.8h.2M151.5 225.7h.1M151.5 225.8h.1M151.5 225.6l-.3 .1M151.5 225.6h.1M151.5 225.6v.1M151.5 225.6h.6M151.6 225.6h.1M151.6 225.8h.1M151.6 225.8h.5"/>
<path d="M151.6 225.6v.2M151.7 225.8h.1M151.7 225.2l-.5 .4M151.7 225.2h.1M151.8 225.3l-.5 .4M151.8 225.1l-.1 .1M151.8 225.3h.3M151.8 225.3h.1M151.9 222h.1M151.9 222.5h.1M152.1 220.3v10M152.1 220.3h-.3v.2"/>
<path d="M152.1 220.3l-10 10M152.1 225h-.3v.3"/>
</g>
<g fill="#fff">
<path d="M130.2 224.8h11.9v5.5h-11.9z" fill-rule="evenodd"/>
<path d="M130.2 224.8h11.9v5.5h-11.9z" fill-rule="evenodd"/>
</g>
<path d="M130.2 224.8h11.9v5.5h-11.9z" fill="none" stroke="#000" stroke-width=".21"/>
<path d="M133.5 225.4h5.2v3.9h-5.2z" fill-rule="evenodd" fill="#fff"/>
<g fill="none" stroke="#000" stroke-width=".21">
<path d="M133.5 225.4h5.2v3.9h-5.2zM133.7 225.6h4.8v2.5h-4.8z"/>
<circle cx="136.1" cy="227.3" r=".2"/>
<circle cx="136.1" cy="227.3" r=".28"/>
</g>
<path d="M116.4 204.6a5.2 5.2 0 0 1 4.8 .3v2a5.3 5.3 0 0 1-4.8 .3z" fill-rule="evenodd" fill="#fff"/>
<path d="M116.4 204.6a5.2 5.2 0 0 1 4.8 .3v2a5.3 5.3 0 0 1-4.8 .3z" fill="none" stroke="#000" stroke-width=".21"/>
<path d="M116.1 204.6h.3v2.6h-.3z" fill-rule="evenodd" fill="#fff"/>
<path d="M116.1 204.6h.3v2.6h-.3z" fill="none" stroke="#000" stroke-width=".21"/>
<path d="M114.7 203.5l.4-.3 1.2 .5a8.5 8.5 0 0 0 0 4.4l-1.2 .4-.4-.2z" fill-rule="evenodd" fill="#fff"/>
<path d="M114.7 203.5l.4-.3 1.2 .5a8.5 8.5 0 0 0 0 4.4l-1.2 .4-.4-.2z" fill="none" stroke="#000" stroke-width=".21"/>
<path d="M115.5 205.9h.2v.4h-.2z" fill-rule="evenodd" fill="#fff"/>
<path d="M115.5 205.9h.2v.4h-.2z" fill="none" stroke="#000" stroke-width=".21"/>
<path d="M115.5 205.5h.2v.3h-.2z" fill-rule="evenodd" fill="#fff"/>
<path d="M115.1 203.2v5.3M115.5 205.5h.2v.3h-.2zM116.4 204.8a5 5 0 0 1 4.6 .2v1.7a5.1 5.1 0 0 1-4.6 .2" fill="none" stroke="#000" stroke-width=".21"/>
<path d="M149.4 265.8h2.6a5.2 5.2 0 0 1-.3 4.8h-2a5.3 5.3 0 0 1-.3-4.8z" fill-rule="evenodd" fill="#fff"/>
<path d="M149.4 265.8h2.6a5.2 5.2 0 0 1-.3 4.8h-2a5.3 5.3 0 0 1-.3-4.8z" fill="none" stroke="#000" stroke-width=".21"/>
<path d="M149.4 265.5h2.6v.3h-2.6z" fill-rule="evenodd" fill="#fff"/>
<path d="M149.4 265.5h2.6v.3h-2.6z" fill="none" stroke="#000" stroke-width=".21"/>
<path d="M148.3 264.1h4.8l.2 .4-.4 1.2a8.5 8.5 0 0 0-4.4 0l-.5-1.2z" fill-rule="evenodd" fill="#fff"/>
<path d="M148.3 264.1h4.8l.2 .4-.4 1.2a8.5 8.5 0 0 0-4.4 0l-.5-1.2z" fill="none" stroke="#000" stroke-width=".21"/>
<path d="M150.3 264.9h.4v.2h-.4z" fill-rule="evenodd" fill="#fff"/>
<path d="M150.3 264.9h.4v.2h-.4z" fill="none" stroke="#000" stroke-width=".21"/>
<path d="M150.7 264.9h.4v.2h-.4z" fill-rule="evenodd" fill="#fff"/>
<g fill="none" stroke="#000" stroke-width=".21">
<path d="M116.2 202.7h1.2M116.4 202.3h.8v.8h-.8zM116.8 202.1v1.2M135.5 218h1.2M135.7 217.6h.8v.8h-.8zM136.1 217.4v1.2M133.7 273.5h1.2M133.9 273.1h.8v.8h-.8zM134.3 272.9v1.2M148 264.5h5.3M149.6 265.8a5.1 5.1 0 0 0 .2 4.6h1.8a5 5 0 0 0 .1-4.6M150.7 264.9h.4v.2h-.4z"/>
<path d="M153.2 268.4h1.2M153.4 268h.8v.8h-.8zM153.8 267.8v1.2"/>
</g>
<!-- layer: C2  CONCRETE-(setout) -->
<path d="M109.1 276.3h48.3v3.1h-48.3" fill="none" stroke="#fff" stroke-width=".5"/>
<g fill="none" stroke="#000" stroke-width=".21">
<path d="M104 157.2h4.3M105.8 156.2v21.4M125.3 157.2h4.4M127.2 156.2v26.2M137.5 157.2h4.4M140 156.2v32.1M146.6 157.2h4.4M149.1 156.2v31.1M158 157.2h4.4M160.5 156.2v28.6M164.4 157.2h4.4M166.9 156.2v31.4"/>
<path d="M172 151.1h2M173 149.3v4.3M179.5 151.1h2.1M180.6 149.3v4.3M182.3 157.2h4.4M184.8 156.2v2M179.7 178v4.3M180.6 178v4.3M182.3 164.8h4.4M184.8 163.7v2.1M105.8 185.4v21.5M127.2 190.2v26.2"/>
<path d="M140 196.2v32.1M149.1 195.1v31.2M160.5 192.6v28.8M166.9 195.4v35.9M178.7 198.6h6.5M178.7 180.5h2.9M179.7 196.7v4.4M184.2 196.7v4.4M104 205.9h4.3M112.8 213.8h4.5M112.8 218.2h2.8M113.8 211.3v8.7"/>
<path d="M116.3 211.3v4.3M123.5 218.2h2.8M124.7 215.4h4.4M125.3 215.7v4.3M172.3 219.2v4.3M184.2 219.2v4.3M187.4 215.8h4.4M187.4 202.3h4.4M189.9 201.3v3.8M189.9 212.9v3.9M112.8 233.6h8.2M112.8 237.1h13.7"/>
<path d="M113.8 231.1v12.4M128.9 233.6h8.2M134.3 237.1h13.8M136.1 231.1v4.4M137.5 227.3h4.4M142.1 239.1v4.4M146.6 225.3h4.4M147.1 230.3v8.7M152 235.7h9M152.1 239.1v4.4M153 233.2v4.4M157.5 233.2v4.4"/>
<path d="M158 230.3h4.4M158 220.3h4.4M160.5 229.2v2.1M164.4 230.3h4.4M164.4 225.8h4.4M168.8 235.7h4.5M171.3 221.7h3M172.3 233.2v4.4M182.1 221.7h3.1M108.1 258.7h6.9M108.1 253.1h17.9M109.1 251.2v4.4"/>
<path d="M109.1 256.8v4.4M112.8 241.6h11.2M122.8 258.7h7M128.8 256.8v4.4M131.8 241.6h11.4M133.8 253.1h17.9M150.7 251.2v9.5M151 241.6h2.1M103.6 264.1h4.4M103.6 261.8h4.4M105.5 260.8v8.4M105.5 277v6.2"/>
<path d="M115.3 273.1h4.4M115.3 263.8h4.4M116.4 278.1v13.1M117.8 262.8v2.9M117.8 271.2v2.9M131.7 269.6h4.4M134.2 268.6v25M145.1 265.7h4.3M146.9 264.7v26.9M103.6 282.2h4.4M108.1 289.4h1.9M108.1 294.3h4.4"/>
<path d="M109.1 286.9v4.3M109.1 291.8v4.4M111.4 291.8v4.4M115.5 289.4h1.9M120.3 294.3h2.1M121.4 291.8v4.4M146.9 299.4v27M134.2 301.4v25M131.7 325.4h4.4M145.1 325.4h4.3"/>
</g>
<g fill="none" stroke="#464646" stroke-width=".21">
<circle cx="105.8" cy="157.2" r=".5"/>
<circle cx="127.2" cy="157.2" r=".5"/>
<circle cx="140" cy="157.2" r=".5"/>
<circle cx="149.1" cy="157.2" r=".5"/>
<circle cx="160.5" cy="157.2" r=".5"/>
<circle cx="166.9" cy="157.2" r=".5"/>
<circle cx="173" cy="151.1" r=".5"/>
<circle cx="180.6" cy="151.1" r=".5"/>
<circle cx="184.8" cy="157.2" r=".5"/>
<circle cx="184.8" cy="164.8" r=".5"/>
<circle cx="179.7" cy="180.5" r=".5"/>
<circle cx="179.7" cy="198.6" r=".5"/>
<circle cx="180.6" cy="180.5" r=".5"/>
<circle cx="184.2" cy="198.6" r=".5"/>
<circle cx="105.8" cy="205.9" r=".5"/>
<circle cx="113.8" cy="218.2" r=".5"/>
<circle cx="113.8" cy="213.8" r=".5"/>
<circle cx="116.3" cy="213.8" r=".5"/>
<circle cx="125.3" cy="218.2" r=".5"/>
<circle cx="127.2" cy="215.4" r=".5"/>
<circle cx="189.9" cy="215.8" r=".5"/>
<circle cx="189.9" cy="202.3" r=".5"/>
<circle cx="113.8" cy="237.1" r=".5"/>
<circle cx="113.8" cy="233.6" r=".5"/>
<circle cx="136.1" cy="233.6" r=".5"/>
<circle cx="140" cy="227.3" r=".5"/>
<circle cx="147.1" cy="237.1" r=".5"/>
<circle cx="149.1" cy="225.3" r=".5"/>
<circle cx="153" cy="235.7" r=".5"/>
<circle cx="157.5" cy="235.7" r=".5"/>
<circle cx="160.5" cy="220.3" r=".5"/>
<circle cx="160.5" cy="230.3" r=".5"/>
<circle cx="166.9" cy="230.3" r=".5"/>
<circle cx="166.9" cy="225.8" r=".5"/>
<circle cx="172.3" cy="221.7" r=".5"/>
<circle cx="172.3" cy="235.7" r=".5"/>
<circle cx="184.2" cy="221.7" r=".5"/>
<circle cx="109.1" cy="258.7" r=".5"/>
<circle cx="109.1" cy="253.1" r=".5"/>
<circle cx="113.8" cy="241.6" r=".5"/>
<circle cx="128.8" cy="258.7" r=".5"/>
<circle cx="142.1" cy="241.6" r=".5"/>
<circle cx="150.7" cy="253.1" r=".5"/>
<circle cx="152.1" cy="241.6" r=".5"/>
<circle cx="105.5" cy="264.1" r=".5"/>
<circle cx="105.5" cy="261.8" r=".5"/>
<circle cx="117.8" cy="263.8" r=".5"/>
<circle cx="117.8" cy="273.1" r=".5"/>
<circle cx="134.2" cy="269.6" r=".5"/>
<circle cx="146.9" cy="265.7" r=".5"/>
<circle cx="105.5" cy="282.2" r=".5"/>
<circle cx="109.1" cy="294.3" r=".5"/>
<circle cx="109.1" cy="289.4" r=".5"/>
<circle cx="111.4" cy="294.3" r=".5"/>
<circle cx="116.4" cy="289.4" r=".5"/>
<circle cx="121.4" cy="294.3" r=".5"/>
<circle cx="134.2" cy="325.4" r=".5"/>
<circle cx="146.9" cy="325.4" r=".5"/>
</g>
<!-- layer: F1  PLUMBING-(fixtures) -->
<path d="M118.8 264.1l1.2 .1z" fill-rule="evenodd" fill="#fff"/>
<path d="M118.8 264.1l1.2 .1z" fill="none" stroke="#000" stroke-width=".21"/>
<path d="M119.1 264.2l.1 .7h.3l.1-.7zM119.2 264.7h.4l-.1 .2h-.3z" fill-rule="evenodd" fill="#fff"/>
<g fill="none" stroke="#000" stroke-width=".21">
<path d="M111.4 264.1h10M111.4 264.1v18.1M111.4 264.1l10 18.1M115.8 264.6h.1M115.8 265v.6a.37 .37 0 0 0-.2 .6 .37 .37 0 0 0 .6 0 .37 .37 0 0 0-.2-.6v-.6M115.8 265.1h.1M115.8 264.6l.1 .1M115.8 265v.1M115.8 264.6l.1 .4M115.8 264.5v.1M115.8 265h.1M115.8 264.5h.1"/>
<path d="M115.8 264.1v.4M115.9 264.5h-.1M115.9 265h.1M115.9 264.9l-.1 .1M115.9 265h-.1M115.9 264.5h.1M116 264.9v.1M116 265h.1M116 264.6l-.1 .1M116 264.5h.1M116 264.7h-.1M116 264.1v.5"/>
<path d="M116 264.6h.1M116 264.6l-.1 .4M116 264.5v.1M116 264.6v.1M116 265v.1M116 265.1h.1M116.1 264.9l-.1 .1M116.3 264.4l-.3 .4M116.4 264.3l-.1 .1M116.4 264.1v.3M116.5 264.4l-.5 .6M116.5 264.4h.1"/>
<path d="M116.7 264.1v.3h-.3M119.1 264.3h.1M119.1 264.2h.5l-.1 .7h-.3zM119.2 264.7h.4l-.1 .2h-.3zM119.6 264.3h.1M121.4 264.1v18.1M121.4 264.1l-10 18.1M111.4 282.2h10"/>
</g>
<path d="M100.2 355.5h65.8" fill="none" stroke="#000" stroke-width=".21"/>
<text font-size="5.5" x="100.2" y="354.4">UPPER PLUMBING SETOUT</text>
<g font-size="4.1">
<text x="69.1" y="387.5">Lot 889 (#9B) Brendon Way</text>
<text x="69.1" y="392.4">Karrinyup</text>
<text x="69.1" y="401.6">Mr Lance and Mrs Leonie Glare</text>
<text x="272.3" y="411">18051</text>
</g>
<text font-size="3.6" x="264" y="381">Custom</text>
<g font-size="3.4">
<text x="100.2" y="358.9">1:100</text>
<text x="6" y="375.8">© copyright</text>
</g>
<g font-size="2.7">
<text x="174.5" y="152.1">760</text>
<text x="185.8" y="163.2" transform="rotate(-90 185.8 163.2)">760</text>
<text x="178.6" y="178.8">90</text>
<text x="106.8" y="184.9" transform="rotate(-90 106.8 184.9)">4,870</text>
<text x="128.2" y="189.7" transform="rotate(-90 128.2 189.7)">5,823</text>
<text x="141" y="195.7" transform="rotate(-90 141 195.7)">7,017</text>
<text x="150.1" y="194.6" transform="rotate(-90 150.1 194.6)">6,810</text>
<text x="161.5" y="192.1" transform="rotate(-90 161.5 192.1)">6,310</text>
<text x="167.9" y="194.9" transform="rotate(-90 167.9 194.9)">6,860</text>
<text x="179.7" y="196.9">450</text>
<text x="112.8" y="212.1">250</text>
<text x="190.9" y="212.4" transform="rotate(-90 190.9 212.4)">1,350</text>
<text x="116.1" y="219.2">1,157</text>
<text x="174.8" y="222.7">1,190</text>
<text x="161.5" y="228.7" transform="rotate(-90 161.5 228.7)">1,000</text>
<text x="165.2" y="230.3" transform="rotate(-90 165.2 230.3)">450</text>
<text x="121.5" y="234.6">2,235</text>
<text x="127" y="238.1">3,330</text>
<text x="153" y="234">450</text>
<text x="161.5" y="236.7">1,480</text>
<text x="124.5" y="242.6">2,830</text>
<text x="143.7" y="242.6">1,000</text>
<text x="126.5" y="254.1">4,160</text>
<text x="115.5" y="259.7">1,970</text>
<text x="103.8" y="265.2" transform="rotate(-90 103.8 265.2)">230</text>
<text x="118.8" y="270.7" transform="rotate(-90 118.8 270.7)">935</text>
<text x="106.5" y="276.5" transform="rotate(-90 106.5 276.5)">1,810</text>
<text x="110.5" y="290.4">730</text>
<text x="103.5" y="295.2">230</text>
<text x="113" y="295.3">1,000</text>
<text x="147.9" y="298.9" transform="rotate(-90 147.9 298.9)">5,970</text>
<text x="135.2" y="300.9" transform="rotate(-90 135.2 300.9)">5,580</text>
<text x="69.1" y="383">PROPOSED RESIDENCE ADDRESS:</text>
<text x="159" y="380.8">SIGNATURES:</text>
<text x="205.5" y="380.7">AMENDMENTS:</text>
<text x="264" y="386.8">SHEET:11</text>
<text x="279.2" y="386.8">OF 14</text>
<text x="264" y="391.3">DRN:</text>
<text x="69.1" y="397.2">FOR:</text>
<text x="264" y="401.2">SCALE:</text>
<text x="264" y="396.2">DATE:</text>
<text x="267.3" y="406.2">CONTRACT NO:</text>
</g>
<g font-size="2.5">
<text x="175.7" y="161.4">ac</text>
<text x="142.7" y="226.5">recessed</text>
<text x="143.9" y="223.5">40mm</text>
<text x="142.9" y="229.4">shr floor</text>
<text x="154.6" y="228.8">ac</text>
<text x="113.1" y="275.7">40mm</text>
<text x="111.8" y="278.7">recessed</text>
<text x="112" y="281.6">shr floor</text>
<text x="158.2" y="388.3">OWNER:</text>
<text x="170" y="388.3">_____________________</text>
<text x="158.2" y="395.6">OWNER:</text>
<text x="170" y="395.6">_____________________</text>
<text x="158.2" y="402.6">BUILDER:_____________________</text>
<text x="158.2" y="409.7">DATE:</text>
<text x="170" y="409.7">_____________________</text>
</g>
<g font-size="2.1">
<text x="117.9" y="203.5">fw</text>
<text x="133.4" y="218.8">fw</text>
<text x="135.4" y="274.3">fw</text>
<text x="152.8" y="271">fw</text>
<text x="205.5" y="384.2">5/4/19</text>
<text x="205.5" y="386.7">8/4/19</text>
<text x="205.5" y="389.3">9/4/19</text>
<text x="215.6" y="384.2">GM</text>
<text x="215.6" y="386.7">GM</text>
<text x="215.6" y="389.3">GM</text>
<text x="225.5" y="384.2">pre-con vo 2</text>
<text x="225.5" y="386.7">alfresco width increased</text>
<text x="225.5" y="389.3">planning items</text>
<text x="205.5" y="391.8">11/4/19</text>
<text x="205.5" y="394.4">6/6/19</text>
<text x="215.6" y="391.8">GM</text>
<text x="215.6" y="394.4">GM</text>
<text x="225.5" y="391.8">engineer amend</text>
<text x="225.5" y="394.4">pre-con vo 2</text>
<text x="273.5" y="391.2">Grant McOuat</text>
<text x="205.5" y="396.9">10/6/19</text>
<text x="206.1" y="399.5">23/7/19</text>
<text x="215.6" y="396.9">GM</text>
<text x="216.2" y="399.5">Vince</text>
<text x="225.5" y="396.9">pre-con vo 3</text>
<text x="226.1" y="399.5">Prestart VO1</text>
<text x="273.5" y="396.3">5/3/19</text>
<text x="273.5" y="401">1:100</text>
<text x="205.5" y="404.6">26/9/19</text>
<text x="205.5" y="407.1">29/10/19</text>
<text x="206.1" y="402">9/8/19</text>
<text x="215.6" y="404.6">GM</text>
<text x="215.6" y="407.1">GM</text>
<text x="216.2" y="402">Vince</text>
<text x="225.5" y="404.6">PSVO 4</text>
<text x="225.5" y="407.1">CVO 5</text>
<text x="226.1" y="402">PSVO 1</text>
<text x="205.5" y="409.8">18/11/19</text>
<text x="205.5" y="412.3">21/04/20</text>
<text x="215.6" y="409.8">GM</text>
<text x="215.6" y="412.3">GM</text>
<text x="225.5" y="409.8">void window</text>
<text x="225.5" y="412.3">CVO 9</text>
</g>
<text font-size="1.8" x="192.1" y="414.5">F:\OneDrive\COAST HOMES JOBS\18051 Glare\E - Construction Drawings\18051 Glare Construction drawings_V23.pln</text>
</svg>
